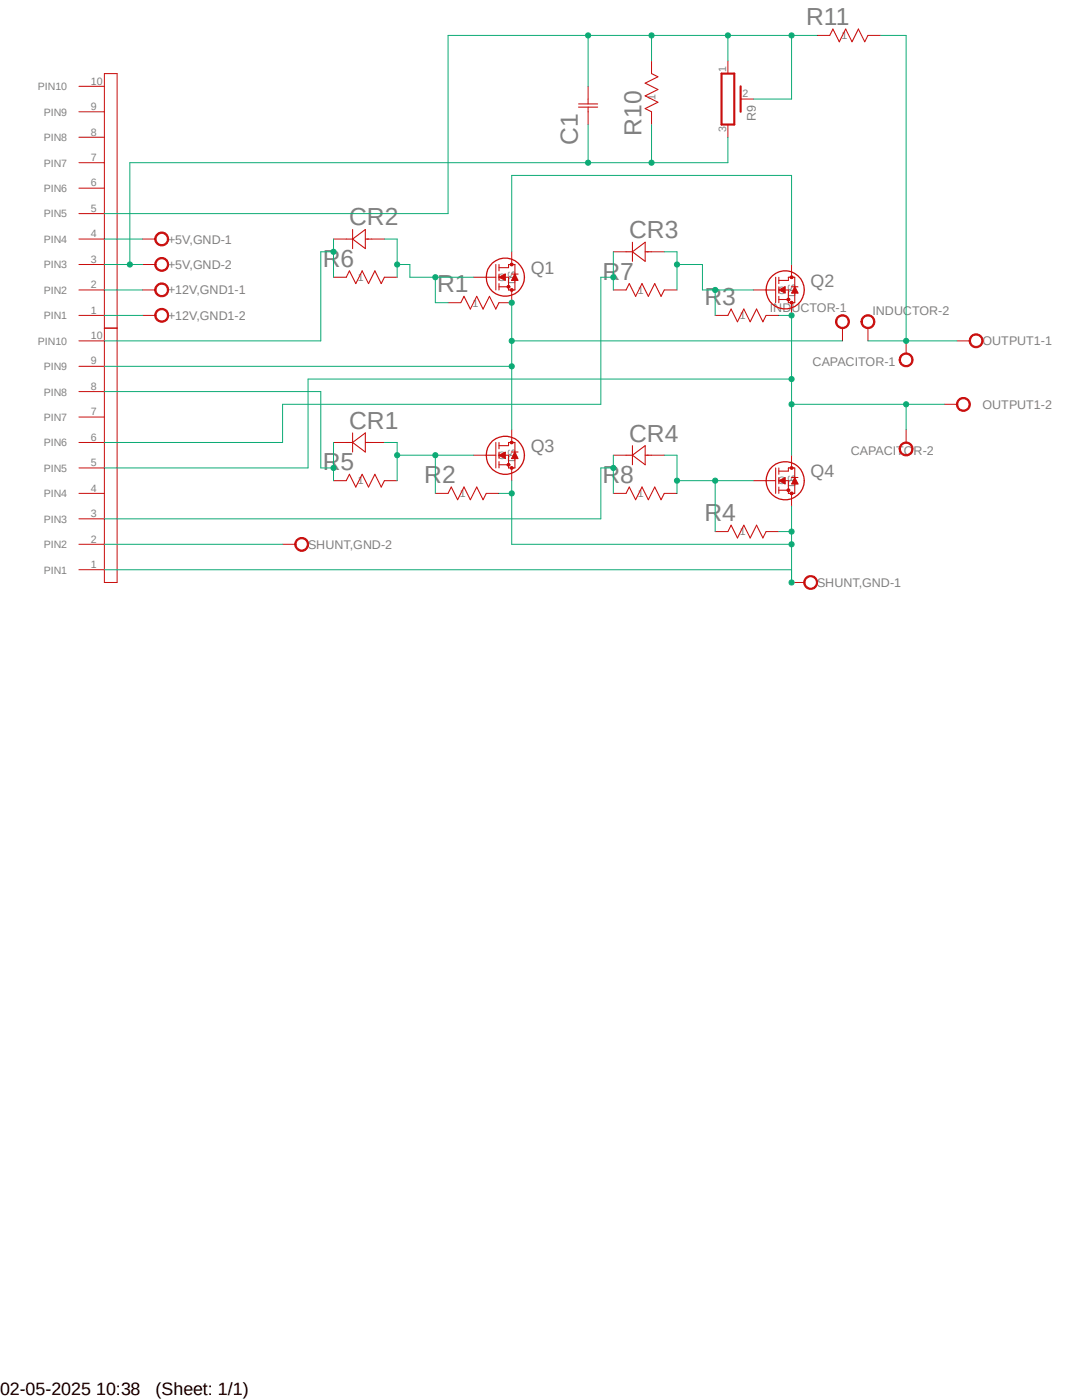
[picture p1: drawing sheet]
<svg xmlns="http://www.w3.org/2000/svg" width="216mm" height="279mm" viewBox="0 0 216 279" stroke-linecap="round" stroke-linejoin="round" font-family="sans-serif">
<path d="M0 0l210.8 118.6M210.8 0l-210.8 118.6" fill="none" stroke="#fff" stroke-width=".2"/>
<path d="M94.5 55.3h2.5M102.1 50.2v2.6M102.1 57.9v2.5" fill="none" stroke="#c90d0c" stroke-width=".2"/>
<path d="M97 55.3h1.9M98.9 52.8v5.1M99.6 52.8v1.3M99.6 54.7v1.3M99.6 56.6v1.3M99.6 57.2h1.9M99.6 53.4h1.9v-.6h1.2v1.9M100.8 55.3h.7v2.6h1.2v-1.9M102.1 54.7h1.3" fill="none" stroke="#c90d0c" stroke-width=".21"/>
<g fill="none" stroke="#c90d0c" stroke-width=".51">
<circle cx="101.5" cy="57.2" r=".13"/>
<circle cx="102.1" cy="57.9" r=".13"/>
<circle cx="102.1" cy="52.8" r=".13"/>
</g>
<circle cx="100.8" cy="55.3" r="3.8" fill="none" stroke="#c90d0c" stroke-width=".25"/>
<path d="M99.5 55.3l1.3-.6v1.3z" fill-rule="evenodd" fill="#c90d0c"/>
<path d="M99.5 55.3l1.3-.6v1.3z" fill="none" stroke="#c90d0c" stroke-width=".2"/>
<path d="M102.7 54.7l.7 1.3h-1.3z" fill-rule="evenodd" fill="#c90d0c"/>
<path d="M102.7 54.7l.7 1.3h-1.3zM150.3 57.9h2.6M157.9 52.8v2.5M157.9 60.4v2.5" fill="none" stroke="#c90d0c" stroke-width=".2"/>
<path d="M152.9 57.9h1.9M154.8 55.3v5.1M155.4 55.3v1.3M155.4 57.2v1.3M155.4 59.1v1.3M155.4 59.8h1.9M155.4 56h1.9v-.7h1.3v1.9M156.7 57.9h.6v2.5h1.3v-1.9M157.9 57.2h1.3" fill="none" stroke="#c90d0c" stroke-width=".21"/>
<g fill="none" stroke="#c90d0c" stroke-width=".51">
<path d="M157.9 60.3h.2l-.1 .2-.2-.1z"/>
<circle cx="157.3" cy="59.8" r=".14"/>
<circle cx="158" cy="55.3" r=".14"/>
</g>
<circle cx="156.7" cy="57.9" r="3.8" fill="none" stroke="#c90d0c" stroke-width=".25"/>
<path d="M155.4 57.9l1.3-.7v1.3z" fill-rule="evenodd" fill="#c90d0c"/>
<path d="M155.4 57.9l1.3-.7v1.3z" fill="none" stroke="#c90d0c" stroke-width=".2"/>
<path d="M158.6 57.2l.7 1.3h-1.4z" fill-rule="evenodd" fill="#c90d0c"/>
<path d="M158.6 57.2l.7 1.3h-1.4zM94.5 90.8h2.5M102.1 85.8v2.5M102.1 93.4v2.5" fill="none" stroke="#c90d0c" stroke-width=".2"/>
<path d="M97 90.8h1.9M98.9 88.3v5.1M99.6 88.3v1.3M99.6 90.2v1.3M99.6 92.1v1.3M99.6 92.8h1.9M99.6 88.9h1.9v-.6h1.2v1.9M100.8 90.8h.7v2.6h1.2v-1.9M102.1 90.2h1.3" fill="none" stroke="#c90d0c" stroke-width=".21"/>
<path d="M101.4 92.6l.2 .2-.1 .1-.2-.1zM102 88.3h.2l-.1 .1zM102 93.3h.2v.1l-.1 .1z" fill="none" stroke="#c90d0c" stroke-width=".51"/>
<circle cx="100.8" cy="90.8" r="3.8" fill="none" stroke="#c90d0c" stroke-width=".25"/>
<path d="M99.5 90.8l1.3-.6v1.3z" fill-rule="evenodd" fill="#c90d0c"/>
<path d="M99.5 90.8l1.3-.6v1.3z" fill="none" stroke="#c90d0c" stroke-width=".2"/>
<path d="M102.7 90.2l.7 1.3h-1.3z" fill-rule="evenodd" fill="#c90d0c"/>
<path d="M102.7 90.2l.7 1.3h-1.3zM150.3 95.9h2.6M157.9 90.8v2.6M157.9 98.5v2.5" fill="none" stroke="#c90d0c" stroke-width=".2"/>
<path d="M152.9 95.9h1.9M154.8 93.4v5.1M155.4 93.4v1.3M155.4 95.3v1.3M155.4 97.2v1.3M155.4 97.8h1.9M155.4 94h1.9v-.6h1.3v1.9M156.7 95.9h.6v2.6h1.3v-1.9M157.9 95.3h1.3" fill="none" stroke="#c90d0c" stroke-width=".21"/>
<g fill="none" stroke="#c90d0c" stroke-width=".51">
<path d="M157.9 93.3l.2 .2h-.2z"/>
<circle cx="157.3" cy="97.8" r=".14"/>
<circle cx="158" cy="98.5" r=".14"/>
</g>
<circle cx="156.7" cy="95.9" r="3.8" fill="none" stroke="#c90d0c" stroke-width=".25"/>
<path d="M155.4 95.9l1.3-.6v1.3z" fill-rule="evenodd" fill="#c90d0c"/>
<path d="M155.4 95.9l1.3-.6v1.3z" fill="none" stroke="#c90d0c" stroke-width=".2"/>
<path d="M158.6 95.3l.7 1.3h-1.4z" fill-rule="evenodd" fill="#c90d0c"/>
<g fill="none" stroke="#c90d0c" stroke-width=".2">
<path d="M15.7 17.2h5.1M20.8 14.7h2.6v101.5h-2.6zM117.3 17.2v2.6M130 12.1v2.6M145.2 12.1v2.6M147.8 19.8h2.5M163 7.1h2.6M173.2 7.1h2.5M15.7 37.5h5.1M15.7 32.5h5.1M15.7 27.4h5.1M15.7 22.3h5.1"/>
<path d="M117.3 22.3v2.5M130 22.3v2.5M145.2 24.8v2.6M15.7 47.7h5.1M15.7 57.9h5.1M15.7 52.8h5.1M15.7 42.6h5.1M66.5 47.7h2.6M66.5 55.3h2.6M74.2 47.7h2.5M76.7 55.3h2.5M122.4 50.2h2.5"/>
<path d="M122.4 57.9h2.5M130 50.2h2.5M132.5 57.9h2.6M15.7 62.9h5.1M15.7 78.1h5.1M15.7 73.1h5.1M15.7 68h5.1M20.8 65.5h2.6M89.4 60.4h2.5M99.6 60.4h2.5M142.7 62.9h2.5M152.9 62.9h2.5"/>
<path d="M15.7 98.5h5.1M15.7 88.3h5.1M15.7 93.4h5.1M15.7 83.2h5.1M66.5 88.3h2.6M66.5 95.9h2.6M74.2 88.3h2.5M76.7 95.9h2.5M86.9 98.5h2.5M97 98.5h2.6M122.4 98.5h2.5M122.4 90.8h2.5"/>
<path d="M130 90.8h2.5M132.5 98.5h2.6M158.6 95.3l.7 1.3h-1.4zM15.7 113.7h5.1M15.7 108.6h5.1M15.7 103.5h5.1M142.7 106.1h2.5M152.9 106.1h2.5"/>
</g>
<g fill="none" stroke="#c90d0c" stroke-width=".21">
<path d="M117.3 19.8v.9M130 14.7l1.3 .6-2.6 1.3 2.6 1.3-2.6 1.2 2.6 1.3-2.6 1.3 1.3 .6M165.6 7.1l.6-1.3 1.3 2.5 1.2-2.5 1.3 2.5 1.3-2.5 1.3 2.5 .6-1.2M115.4 21.4h3.9M115.4 20.7h3.9M117.3 21.4v.9M69.1 47.7h1.3M69.1 55.3l.6-1.2 1.3 2.5 1.3-2.5 1.2 2.5 1.3-2.5 1.3 2.5 .6-1.3M70.4 47.7l2.5-1.9v3.8zM70.4 45.8v3.8M72.9 47.7h1.3M124.9 50.2h1.3"/>
<path d="M124.9 57.9l.7-1.3 1.2 2.5 1.3-2.5 1.3 2.5 1.2-2.5 1.3 2.5 .6-1.2M126.2 50.2l2.5-1.9v3.9zM126.2 48.3v3.9M128.7 50.2h1.3M91.9 60.4l.7-1.3 1.3 2.6 1.2-2.6 1.3 2.6 1.3-2.6 1.2 2.6 .7-1.3M145.2 62.9l.7-1.2 1.3 2.5 1.2-2.5 1.3 2.5 1.3-2.5 1.2 2.5 .7-1.3M69.1 95.9l.6-1.2 1.3 2.5 1.3-2.5 1.2 2.5 1.3-2.5 1.3 2.5 .6-1.3M69.1 88.3h1.3M70.4 88.3l2.5-1.9v3.8zM70.4 86.4v3.8M72.9 88.3h1.3M89.4 98.5l.6-1.3 1.3 2.5 1.3-2.5 1.3 2.5 1.2-2.5 1.3 2.5 .6-1.2"/>
<path d="M124.9 90.8h1.3M124.9 98.5l.7-1.3 1.2 2.5 1.3-2.5 1.3 2.5 1.2-2.5 1.3 2.5 .6-1.2M126.2 90.8l2.5-1.9v3.9zM126.2 88.9v3.9M128.7 90.8h1.3M145.2 106.1l.7-1.3 1.3 2.6 1.2-2.6 1.3 2.6 1.3-2.6 1.2 2.6 .7-1.3"/>
</g>
<path d="M144 14.7h2.5v10.1h-2.5zM147.8 17.2v5.1" fill="none" stroke="#c90d0c" stroke-width=".42"/>
<path d="M31.2 46.8a1.39 1.39 0 0 1 2.2 .2 1.39 1.39 0 0 1-.8 2.1 1.39 1.39 0 0 1-1.7-1.4h.2a1.15 1.15 0 0 1 1.6-1.1 1.15 1.15 0 0 1 .4 1.9 1.15 1.15 0 0 1-1.9-.4l-.1-.4h-.2z" fill-rule="evenodd" fill="#c90d0c"/>
<path d="M28.4 47.7h2.6M31.2 46.8a1.39 1.39 0 0 1 2.2 .2 1.39 1.39 0 0 1-.8 2.1 1.39 1.39 0 0 1-1.7-1.4h.2a1.15 1.15 0 0 1 1.6-1.1 1.15 1.15 0 0 1 .4 1.9 1.15 1.15 0 0 1-1.9-.4l-.1-.4h-.2z" fill="none" stroke="#c90d0c" stroke-width=".2"/>
<path d="M31.2 51.9a1.39 1.39 0 0 1 2.2 .2 1.39 1.39 0 0 1-.8 2 1.39 1.39 0 0 1-1.7-1.3h.2a1.15 1.15 0 0 1 1.6-1.1 1.15 1.15 0 0 1 .4 1.8 1.15 1.15 0 0 1-1.9-.3l-.1-.4h-.2z" fill-rule="evenodd" fill="#c90d0c"/>
<path d="M28.4 52.8h2.6M31.2 51.9a1.39 1.39 0 0 1 2.2 .2 1.39 1.39 0 0 1-.8 2 1.39 1.39 0 0 1-1.7-1.3h.2a1.15 1.15 0 0 1 1.6-1.1 1.15 1.15 0 0 1 .4 1.8 1.15 1.15 0 0 1-1.9-.3l-.1-.4h-.2z" fill="none" stroke="#c90d0c" stroke-width=".2"/>
<path d="M31.2 57a1.39 1.39 0 0 1 2.2 .1 1.39 1.39 0 0 1-.8 2.1 1.39 1.39 0 0 1-1.7-1.3h.2a1.15 1.15 0 0 1 1.6-1.2 1.15 1.15 0 0 1 .4 1.9 1.15 1.15 0 0 1-1.9-.3l-.1-.4h-.2v-.5z" fill-rule="evenodd" fill="#c90d0c"/>
<path d="M28.4 57.9h2.6M31.2 57a1.39 1.39 0 0 1 2.2 .1 1.39 1.39 0 0 1-.8 2.1 1.39 1.39 0 0 1-1.7-1.3h.2a1.15 1.15 0 0 1 1.6-1.2 1.15 1.15 0 0 1 .4 1.9 1.15 1.15 0 0 1-1.9-.3l-.1-.4h-.2v-.5z" fill="none" stroke="#c90d0c" stroke-width=".2"/>
<path d="M31.2 62a1.4 1.4 0 0 1 2.2 .2 1.4 1.4 0 0 1-.7 2.1 1.4 1.4 0 0 1-1.8-1.4h.2a1.15 1.15 0 0 1 1.6-1.1 1.15 1.15 0 0 1 .4 1.9 1.15 1.15 0 0 1-1.9-.4l-.1-.4h-.2z" fill-rule="evenodd" fill="#c90d0c"/>
<path d="M28.4 62.9h2.6M31.2 62a1.4 1.4 0 0 1 2.2 .2 1.4 1.4 0 0 1-.7 2.1 1.4 1.4 0 0 1-1.8-1.4h.2a1.15 1.15 0 0 1 1.6-1.1 1.15 1.15 0 0 1 .4 1.9 1.15 1.15 0 0 1-1.9-.4l-.1-.4h-.2z" fill="none" stroke="#c90d0c" stroke-width=".2"/>
<path d="M160.7 115.4a1.39 1.39 0 0 1 2.2 .1 1.39 1.39 0 0 1-.8 2.1 1.39 1.39 0 0 1-1.7-1.4h.2a1.15 1.15 0 0 1 1.6-1.1 1.15 1.15 0 0 1 .4 1.9 1.15 1.15 0 0 1-1.9-.4l-.1-.4h-.2z" fill-rule="evenodd" fill="#c90d0c"/>
<path d="M157.9 116.2h2.6M160.7 115.4a1.39 1.39 0 0 1 2.2 .1 1.39 1.39 0 0 1-.8 2.1 1.39 1.39 0 0 1-1.7-1.4h.2a1.15 1.15 0 0 1 1.6-1.1 1.15 1.15 0 0 1 .4 1.9 1.15 1.15 0 0 1-1.9-.4l-.1-.4h-.2z" fill="none" stroke="#c90d0c" stroke-width=".2"/>
<path d="M59.1 107.7a1.39 1.39 0 0 1 2.3 .2 1.39 1.39 0 0 1-.8 2.1 1.39 1.39 0 0 1-1.8-1.4h.3a1.13 1.13 0 0 1 1.5-1.1 1.13 1.13 0 0 1 .4 1.9 1.13 1.13 0 0 1-1.9-.4v-.4h-.3z" fill-rule="evenodd" fill="#c90d0c"/>
<path d="M56.4 108.6h2.5M59.1 107.7a1.39 1.39 0 0 1 2.3 .2 1.39 1.39 0 0 1-.8 2.1 1.39 1.39 0 0 1-1.8-1.4h.3a1.13 1.13 0 0 1 1.5-1.1 1.13 1.13 0 0 1 .4 1.9 1.13 1.13 0 0 1-1.9-.4v-.4h-.3z" fill="none" stroke="#c90d0c" stroke-width=".2"/>
<path d="M167 63.3a1.4 1.4 0 0 1 2.3 .1 1.4 1.4 0 0 1-.8 2.1 1.4 1.4 0 0 1-1.8-1.3h.3a1.13 1.13 0 0 1 1.5-1.1 1.13 1.13 0 0 1 .4 1.9 1.13 1.13 0 0 1-1.9-.4v-.4h-.3z" fill-rule="evenodd" fill="#c90d0c"/>
<path d="M167 63.3a1.4 1.4 0 0 1 2.3 .1 1.4 1.4 0 0 1-.8 2.1 1.4 1.4 0 0 1-1.8-1.3h.3a1.13 1.13 0 0 1 1.5-1.1 1.13 1.13 0 0 1 .4 1.9 1.13 1.13 0 0 1-1.9-.4v-.4h-.3zM168.1 65.5v2.5" fill="none" stroke="#c90d0c" stroke-width=".2"/>
<path d="M172.1 63.3a1.4 1.4 0 0 1 2.3 .1 1.4 1.4 0 0 1-.8 2.1 1.4 1.4 0 0 1-1.8-1.3h.2a1.13 1.13 0 0 1 1.6-1.1 1.13 1.13 0 0 1 .4 1.9 1.13 1.13 0 0 1-1.9-.4l-.1-.4h-.2z" fill-rule="evenodd" fill="#c90d0c"/>
<path d="M172.1 63.3a1.4 1.4 0 0 1 2.3 .1 1.4 1.4 0 0 1-.8 2.1 1.4 1.4 0 0 1-1.8-1.3h.2a1.13 1.13 0 0 1 1.6-1.1 1.13 1.13 0 0 1 .4 1.9 1.13 1.13 0 0 1-1.9-.4l-.1-.4h-.2zM173.2 65.5v2.5" fill="none" stroke="#c90d0c" stroke-width=".2"/>
<path d="M179.7 70.9a1.4 1.4 0 0 1 2.3 .2 1.4 1.4 0 0 1-.8 2.1 1.4 1.4 0 0 1-1.8-1.4h.3a1.13 1.13 0 0 1 1.5-1.1 1.13 1.13 0 0 1 .4 1.9 1.13 1.13 0 0 1-1.9-.4v-.4h-.3z" fill-rule="evenodd" fill="#c90d0c"/>
<path d="M179.7 70.9a1.4 1.4 0 0 1 2.3 .2 1.4 1.4 0 0 1-.8 2.1 1.4 1.4 0 0 1-1.8-1.4h.3a1.13 1.13 0 0 1 1.5-1.1 1.13 1.13 0 0 1 .4 1.9 1.13 1.13 0 0 1-1.9-.4v-.4h-.3zM180.8 68v2.6" fill="none" stroke="#c90d0c" stroke-width=".2"/>
<path d="M179.7 88.7a1.4 1.4 0 0 1 2.3 .1 1.4 1.4 0 0 1-.8 2.1 1.4 1.4 0 0 1-1.8-1.3h.3a1.13 1.13 0 0 1 1.5-1.1 1.13 1.13 0 0 1 .4 1.9 1.13 1.13 0 0 1-1.9-.4v-.4h-.3z" fill-rule="evenodd" fill="#c90d0c"/>
<path d="M179.7 88.7a1.4 1.4 0 0 1 2.3 .1 1.4 1.4 0 0 1-.8 2.1 1.4 1.4 0 0 1-1.8-1.3h.3a1.13 1.13 0 0 1 1.5-1.1 1.13 1.13 0 0 1 .4 1.9 1.13 1.13 0 0 1-1.9-.4v-.4h-.3zM180.8 85.8v2.5" fill="none" stroke="#c90d0c" stroke-width=".2"/>
<path d="M193.7 67.1a1.4 1.4 0 0 1 2.2 .1 1.4 1.4 0 0 1-.7 2.1 1.4 1.4 0 0 1-1.8-1.3h.2a1.13 1.13 0 0 1 1.6-1.1 1.13 1.13 0 0 1 .4 1.9 1.13 1.13 0 0 1-1.9-.4l-.1-.4h-.2z" fill-rule="evenodd" fill="#c90d0c"/>
<path d="M191 68h2.5M193.7 67.1a1.4 1.4 0 0 1 2.2 .1 1.4 1.4 0 0 1-.7 2.1 1.4 1.4 0 0 1-1.8-1.3h.2a1.13 1.13 0 0 1 1.6-1.1 1.13 1.13 0 0 1 .4 1.9 1.13 1.13 0 0 1-1.9-.4l-.1-.4h-.2z" fill="none" stroke="#c90d0c" stroke-width=".2"/>
<path d="M191.2 79.8a1.4 1.4 0 0 1 2.2 .2 1.4 1.4 0 0 1-.8 2.1 1.4 1.4 0 0 1-1.8-1.4h.3a1.13 1.13 0 0 1 1.6-1.1 1.13 1.13 0 0 1 .3 1.9 1.13 1.13 0 0 1-1.8-.4l-.1-.4h-.3z" fill-rule="evenodd" fill="#c90d0c"/>
<path d="M191.2 79.8a1.4 1.4 0 0 1 2.2 .2 1.4 1.4 0 0 1-.8 2.1 1.4 1.4 0 0 1-1.8-1.4h.3a1.13 1.13 0 0 1 1.6-1.1 1.13 1.13 0 0 1 .3 1.9 1.13 1.13 0 0 1-1.8-.4l-.1-.4h-.3zM188.4 80.7h2.6" fill="none" stroke="#c90d0c" stroke-width=".2"/>
<path d="M155.4 62.9h2.5v27.9M157.9 75.6h-96.4v17.8h-40.7M157.9 80.7h30.5M180.8 80.7v5.1" fill="none" stroke="#0dab76" stroke-width=".2"/>
<circle cx="157.9" cy="62.9" r=".51" fill="#0dab76"/>
<circle cx="157.9" cy="62.9" r=".51" fill="none" stroke="#0dab76" stroke-width=".2"/>
<circle cx="157.9" cy="75.6" r=".51" fill="#0dab76"/>
<circle cx="157.9" cy="75.6" r=".51" fill="none" stroke="#0dab76" stroke-width=".2"/>
<circle cx="157.9" cy="80.7" r=".51" fill="#0dab76"/>
<circle cx="157.9" cy="80.7" r=".51" fill="none" stroke="#0dab76" stroke-width=".2"/>
<circle cx="180.8" cy="80.7" r=".51" fill="#0dab76"/>
<g fill="none" stroke="#0dab76" stroke-width=".2">
<path d="M76.7 47.7h2.5v7.6M79.2 52.8h2.6v2.5h12.7M86.9 55.3v5.1h2.5M102.1 50.2v-15.2h55.8v17.8"/>
<circle cx="180.8" cy="80.7" r=".51"/>
</g>
<circle cx="79.2" cy="52.8" r=".51" fill="#0dab76"/>
<circle cx="79.2" cy="52.8" r=".51" fill="none" stroke="#0dab76" stroke-width=".2"/>
<circle cx="86.9" cy="55.3" r=".51" fill="#0dab76"/>
<g fill="none" stroke="#0dab76" stroke-width=".2">
<path d="M76.7 88.3h2.5v7.6M79.2 90.8h15.3M86.9 90.8v7.7"/>
<circle cx="86.9" cy="55.3" r=".51"/>
</g>
<circle cx="79.2" cy="90.8" r=".51" fill="#0dab76"/>
<circle cx="79.2" cy="90.8" r=".51" fill="none" stroke="#0dab76" stroke-width=".2"/>
<circle cx="86.9" cy="90.8" r=".51" fill="#0dab76"/>
<g fill="none" stroke="#0dab76" stroke-width=".2">
<path d="M20.8 78.1h43.2v15.3h2.5M66.5 88.3v7.6"/>
<circle cx="86.9" cy="90.8" r=".51"/>
</g>
<circle cx="66.5" cy="93.4" r=".51" fill="#0dab76"/>
<g fill="none" stroke="#0dab76" stroke-width=".2">
<path d="M122.4 50.2v7.7M122.4 55.3h-2.5v25.4h-63.5v7.6h-35.6"/>
<circle cx="66.5" cy="93.4" r=".51"/>
</g>
<circle cx="122.4" cy="55.3" r=".51" fill="#0dab76"/>
<g fill="none" stroke="#0dab76" stroke-width=".2">
<path d="M122.4 90.8v7.7M122.4 93.4h-2.5v10.1h-99.1"/>
<circle cx="122.4" cy="55.3" r=".51"/>
</g>
<circle cx="122.4" cy="93.4" r=".51" fill="#0dab76"/>
<g fill="none" stroke="#0dab76" stroke-width=".2">
<path d="M132.5 90.8h2.6v7.7M135.1 95.9h15.2M142.7 95.9v10.2"/>
<circle cx="122.4" cy="93.4" r=".51"/>
</g>
<circle cx="142.7" cy="95.9" r=".51" fill="#0dab76"/>
<circle cx="142.7" cy="95.9" r=".51" fill="none" stroke="#0dab76" stroke-width=".2"/>
<circle cx="135.1" cy="95.9" r=".51" fill="#0dab76"/>
<g fill="none" stroke="#0dab76" stroke-width=".2">
<path d="M132.5 50.2h2.6v7.7M135.1 52.8h5.1v5.1h10.1M142.7 57.9v5"/>
<circle cx="135.1" cy="95.9" r=".51"/>
</g>
<circle cx="142.7" cy="57.9" r=".51" fill="#0dab76"/>
<circle cx="142.7" cy="57.9" r=".51" fill="none" stroke="#0dab76" stroke-width=".2"/>
<circle cx="135.1" cy="52.8" r=".51" fill="#0dab76"/>
<g fill="none" stroke="#0dab76" stroke-width=".2">
<path d="M66.5 47.7v7.6M66.5 50.2h-2.5v17.8h-43.2"/>
<circle cx="135.1" cy="52.8" r=".51"/>
</g>
<circle cx="66.5" cy="50.2" r=".51" fill="#0dab76"/>
<g fill="none" stroke="#0dab76" stroke-width=".2">
<path d="M20.8 73.1h81.3M102.1 60.4v25.4M102.1 68h66"/>
<circle cx="66.5" cy="50.2" r=".51"/>
</g>
<circle cx="102.1" cy="60.4" r=".51" fill="#0dab76"/>
<circle cx="102.1" cy="60.4" r=".51" fill="none" stroke="#0dab76" stroke-width=".2"/>
<circle cx="102.1" cy="73.1" r=".51" fill="#0dab76"/>
<circle cx="102.1" cy="73.1" r=".51" fill="none" stroke="#0dab76" stroke-width=".2"/>
<circle cx="102.1" cy="68" r=".51" fill="#0dab76"/>
<g fill="none" stroke="#0dab76" stroke-width=".2">
<path d="M117.3 7.1v10.1M130 7.1v5M145.2 7.1v5M157.9 7.1v12.7h-7.6M163 7.1h-73.6v35.5h-68.6"/>
<circle cx="102.1" cy="68" r=".51"/>
</g>
<circle cx="117.3" cy="7.1" r=".51" fill="#0dab76"/>
<circle cx="117.3" cy="7.1" r=".51" fill="none" stroke="#0dab76" stroke-width=".2"/>
<circle cx="130" cy="7.1" r=".51" fill="#0dab76"/>
<circle cx="130" cy="7.1" r=".51" fill="none" stroke="#0dab76" stroke-width=".2"/>
<circle cx="145.2" cy="7.1" r=".51" fill="#0dab76"/>
<circle cx="145.2" cy="7.1" r=".51" fill="none" stroke="#0dab76" stroke-width=".2"/>
<circle cx="157.9" cy="7.1" r=".51" fill="#0dab76"/>
<g fill="none" stroke="#0dab76" stroke-width=".2">
<path d="M117.3 24.8v7.7M130 24.8v7.7M145.2 27.4v5.1h-119.3v20.3M20.8 52.8h7.6"/>
<circle cx="157.9" cy="7.1" r=".51"/>
</g>
<circle cx="117.3" cy="32.5" r=".51" fill="#0dab76"/>
<circle cx="117.3" cy="32.5" r=".51" fill="none" stroke="#0dab76" stroke-width=".2"/>
<circle cx="130" cy="32.5" r=".51" fill="#0dab76"/>
<circle cx="130" cy="32.5" r=".51" fill="none" stroke="#0dab76" stroke-width=".2"/>
<circle cx="25.9" cy="52.8" r=".51" fill="#0dab76"/>
<g fill="none" stroke="#0dab76" stroke-width=".2">
<path d="M20.8 47.7h7.6M20.8 57.9h7.6M20.8 62.9h7.6M99.6 98.5h2.5M102.1 95.9v12.7h55.8M20.8 113.7h137.1M155.4 106.1h2.5M157.9 101v15.2"/>
<circle cx="25.9" cy="52.8" r=".51"/>
</g>
<circle cx="157.9" cy="116.2" r=".51" fill="#0dab76"/>
<circle cx="157.9" cy="116.2" r=".51" fill="none" stroke="#0dab76" stroke-width=".2"/>
<circle cx="157.9" cy="108.6" r=".51" fill="#0dab76"/>
<circle cx="157.9" cy="108.6" r=".51" fill="none" stroke="#0dab76" stroke-width=".2"/>
<circle cx="157.9" cy="106.1" r=".51" fill="#0dab76"/>
<circle cx="157.9" cy="106.1" r=".51" fill="none" stroke="#0dab76" stroke-width=".2"/>
<circle cx="102.1" cy="98.5" r=".51" fill="#0dab76"/>
<g fill="none" stroke="#0dab76" stroke-width=".2">
<path d="M175.7 7.1h5.1v60.9M173.2 68h17.8M20.8 108.6h35.6"/>
<circle cx="102.1" cy="98.5" r=".51"/>
</g>
<circle cx="180.8" cy="68" r=".51" fill="#0dab76"/>
<circle cx="180.8" cy="68" r=".51" fill="none" stroke="#0dab76" stroke-width=".2"/>
<g font-size="4.9" fill="#808080">
<text x="160.9" y="5">R11</text>
<text x="115.3" y="29" transform="rotate(-90 115.3 29)">C1</text>
<text x="128" y="27.1" transform="rotate(-90 128 27.1)">R10</text>
<text x="69.7" y="45">CR2</text>
<text x="125.6" y="47.5">CR3</text>
<text x="64.4" y="53.3">R6</text>
<text x="87.2" y="58.3">R1</text>
<text x="120.2" y="55.8">R7</text>
<text x="140.5" y="60.9">R3</text>
<text x="69.7" y="85.6">CR1</text>
<text x="125.6" y="88.1">CR4</text>
<text x="64.4" y="93.9">R5</text>
<text x="84.7" y="96.4">R2</text>
<text x="120.2" y="96.4">R8</text>
<text x="140.5" y="104">R4</text>
</g>
<g font-size="3.6" fill="#808080">
<text x="105.9" y="54.7">Q1</text>
<text x="161.8" y="57.2">Q2</text>
<text x="105.9" y="90.2">Q3</text>
<text x="161.8" y="95.3">Q4</text>
</g>
<g font-size="3.6">
<text x="0" y="278.4">02-05-2025 10:38</text>
<text x="31" y="278.4">(Sheet: 1/1)</text>
</g>
<g font-size="2.5" fill="#808080">
<text x="150.8" y="24.2" transform="rotate(-90 150.8 24.2)">R9</text>
<text x="33.5" y="48.6">+5V,GND-1</text>
<text x="33.5" y="53.7">+5V,GND-2</text>
<text x="33.5" y="58.8">+12V,GND1-1</text>
<text x="33.5" y="63.8">+12V,GND1-2</text>
<text x="153.6" y="62.2">INDUCTOR-1</text>
<text x="174.1" y="63">INDUCTOR-2</text>
<text x="196" y="68.9">OUTPUT1-1</text>
<text x="162.1" y="73.1">CAPACITOR-1</text>
<text x="196" y="81.6">OUTPUT1-2</text>
<text x="169.8" y="90.8">CAPACITOR-2</text>
<text x="61.5" y="109.5">SHUNT,GND-2</text>
<text x="163" y="117.1">SHUNT,GND-1</text>
</g>
<g font-size="2.1" fill="#808080">
<text x="167.9" y="7.8">1</text>
<text x="7.5" y="18">PIN10</text>
<text x="18.1" y="16.9">10</text>
<text x="144.9" y="14.4" transform="rotate(-90 144.9 14.4)">1</text>
<text x="8.7" y="23.1">PIN9</text>
<text x="18.1" y="22">9</text>
<text x="130.8" y="20" transform="rotate(-90 130.8 20)">1</text>
<text x="148.2" y="19.4">2</text>
<text x="8.7" y="28.2">PIN8</text>
<text x="18.1" y="27.1">8</text>
<text x="144.9" y="26.4" transform="rotate(-90 144.9 26.4)">3</text>
<text x="8.7" y="33.2">PIN7</text>
<text x="18.1" y="32.1">7</text>
<text x="8.7" y="38.3">PIN6</text>
<text x="18.1" y="37.2">6</text>
<text x="8.7" y="43.4">PIN5</text>
<text x="18.1" y="47.4">4</text>
<text x="18.1" y="42.3">5</text>
<text x="8.7" y="53.6">PIN3</text>
<text x="8.7" y="48.5">PIN4</text>
<text x="18.1" y="52.4">3</text>
<text x="8.7" y="58.6">PIN2</text>
<text x="18.1" y="57.5">2</text>
<text x="71.4" y="56.1">1</text>
<text x="99.4" y="56.1">G</text>
<text x="102.9" y="56.6" transform="rotate(-90 102.9 56.6)">DS</text>
<text x="127.3" y="58.6">1</text>
<text x="155.2" y="58.6">G</text>
<text x="158.7" y="59.2" transform="rotate(-90 158.7 59.2)">DS</text>
<text x="8.7" y="63.7">PIN1</text>
<text x="18.1" y="62.6">1</text>
<text x="94.3" y="61.2">1</text>
<text x="147.6" y="63.7">1</text>
<text x="7.5" y="68.8">PIN10</text>
<text x="18.1" y="67.6">10</text>
<text x="8.7" y="73.9">PIN9</text>
<text x="18.1" y="77.8">8</text>
<text x="18.1" y="72.7">9</text>
<text x="8.7" y="84">PIN7</text>
<text x="8.7" y="79">PIN8</text>
<text x="18.1" y="82.9">7</text>
<text x="8.7" y="89.1">PIN6</text>
<text x="18.1" y="88">6</text>
<text x="8.7" y="94.1">PIN5</text>
<text x="18.1" y="93">5</text>
<text x="99.4" y="91.6">G</text>
<text x="102.9" y="92.2" transform="rotate(-90 102.9 92.2)">DS</text>
<text x="8.7" y="99.2">PIN4</text>
<text x="18.1" y="98.1">4</text>
<text x="71.4" y="96.7">1</text>
<text x="91.7" y="99.2">1</text>
<text x="127.3" y="99.2">1</text>
<text x="155.2" y="96.7">G</text>
<text x="158.7" y="97.3" transform="rotate(-90 158.7 97.3)">DS</text>
<text x="8.7" y="104.3">PIN3</text>
<text x="18.1" y="103.2">3</text>
<text x="147.6" y="106.8">1</text>
<text x="8.7" y="109.4">PIN2</text>
<text x="18.1" y="113.4">1</text>
<text x="18.1" y="108.3">2</text>
<text x="8.7" y="114.5">PIN1</text>
</g>
</svg>
